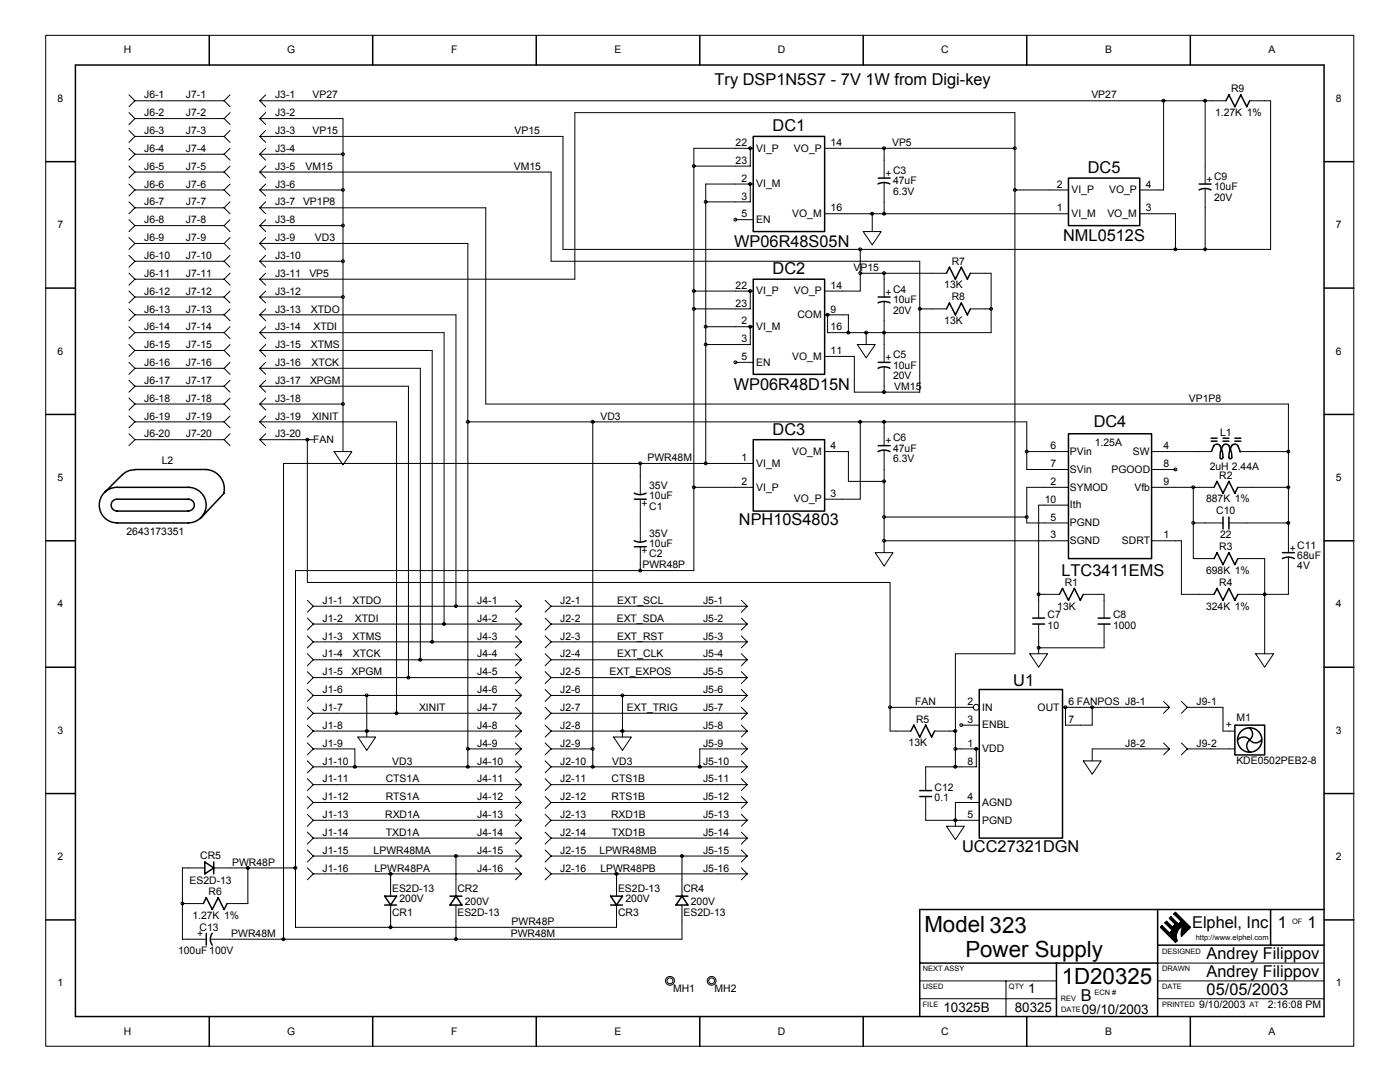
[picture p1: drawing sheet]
<svg xmlns="http://www.w3.org/2000/svg" width="279mm" height="216mm" viewBox="0 0 279 216" stroke-linecap="round" stroke-linejoin="round" font-family="sans-serif">
<g fill="none" stroke="#000" stroke-width=".2">
<path d="M9.1 7h261.1v201.8h-261.1zM25.7 18.9l1.2 1.2M45.9 18.9l-1.2 1.2M53 18.9l-1.2 1.2h192.9M25.7 29.6l1.2 1.2M25.7 36.7l1.2 1.2M25.7 33.1l1.2 1.2M25.7 26l1.2 1.2M25.7 22.5l1.2 1.2M26.9 37.9h17.8M26.9 34.3h17.8M26.9 30.8h17.8"/>
<path d="M26.9 27.2h17.8M26.9 23.7h17.8M26.9 37.9l-1.2 1.2M26.9 20.1h17.8M26.9 34.3l-1.2 1.2M26.9 30.8l-1.2 1.2M26.9 27.2l-1.2 1.2M26.9 23.7l-1.2 1.1M26.9 20.1l-1.2 1.2M44.7 37.9l1.2 1.2M44.7 34.3l1.2 1.2M44.7 30.8l1.2 1.2"/>
<path d="M44.7 27.2l1.2 1.2M44.7 23.7l1.2 1.1M44.7 20.1l1.2 1.2M45.9 36.7l-1.2 1.2M45.9 33.1l-1.2 1.2M45.9 29.6l-1.2 1.2M45.9 26l-1.2 1.2M45.9 22.5l-1.2 1.2M51.8 37.9l1.2 1.2M51.8 30.8l1.2 1.2M51.8 34.3l1.2 1.2M51.8 27.2l1.2 1.2"/>
<path d="M51.8 23.7l1.2 1.1M51.8 20.1l1.2 1.2M53 36.7l-1.2 1.2h16.7M53 33.1l-1.2 1.2h58.2v17.8h73.6v26.2h-13.1v-7.2h-5.9M53 29.6l-1.2 1.2h16.7M53 22.5l-1.2 1.2h16.7v66.4M149.7 29.6v3.5h-11.2M149.7 36.7v3.6h-8.9M150.3 29.6h-11.8v84.3h-79.5v71.1h64v-4.4M150.3 36.7h-9.5v55.8M164.6 29.6h37.9M176.4 29.6v5.9"/>
<path d="M176.4 36.4v6.3M202.5 37.9h10.7M232.2 20.1v17.8h-4.7M240.5 20.1v16.6M240.5 37.6v12.2M249.4 20.1h4.2v29.7h-141.2v-22.6h-60.6l1.2-1.2M25.7 58.1l1.2 1.2M25.7 54.5l1.2 1.2M25.7 50.9l1.2 1.2M25.7 47.4l1.2 1.2M25.7 43.8l1.2 1.2M25.7 40.3l1.2 1.2"/>
<path d="M26.9 59.3h17.8M26.9 55.7h17.8M26.9 52.1h17.8M26.9 48.6h17.8M26.9 45h17.8M26.9 41.5h17.8M26.9 55.7l-1.2 1.2M26.9 52.1l-1.2 1.2M26.9 48.6l-1.2 1.2M26.9 45l-1.2 1.2M26.9 41.5l-1.2 1.2M26.9 59.3l-1.2 1.2"/>
<path d="M44.7 59.3l1.2 1.2M44.7 55.7l1.2 1.2M44.7 52.1l1.2 1.2M44.7 48.6l1.2 1.2M44.7 45l1.2 1.2M44.7 41.5l1.2 1.2M45.9 58.1l-1.2 1.2M45.9 54.5l-1.2 1.2M45.9 50.9l-1.2 1.2M45.9 47.4l-1.2 1.2M45.9 43.8l-1.2 1.2M45.9 40.3l-1.2 1.2"/>
<path d="M51.8 52.1l1.2 1.2M51.8 48.6l1.2 1.2M51.8 45l1.2 1.2M51.8 55.7l1.2 1.2M51.8 59.3l1.2 1.2M51.8 41.5l1.2 1.2M53 54.5l-1.2 1.2h62.9v-33.2h87.8v108h-11.8v22.5M53 58.1l-1.2 1.2h16.7M53 50.9l-1.2 1.2h16.7M53 47.4l-1.2 1.2h41.6v104.4M53 43.8l-1.2 1.2h16.7M53 40.3l-1.2 1.2h45.1v39.1h160.2v29.7"/>
<path d="M138.5 58.1h11.8M146.8 43.8h3.5M149.7 58.1v3.5h-11.2M164.6 42.7h48.6M171.7 49.8v8.3h-7.1M171.7 54.5h17.2M172.3 46.2h3.6l-1.8 2.7zM174.1 42.7v3.5M176.4 54.5v4.8M193.7 54.5h4.1v11.9h-32.6v-3.6M227.5 42.7h7.1v7.1M25.7 61.6l1.2 1.2"/>
<path d="M25.7 79.4l1.2 1.2M25.7 75.9l1.2 1.2M25.7 72.3l1.2 1.2M25.7 68.7l1.2 1.2M25.7 65.2l1.2 1.2M26.9 77.1h17.8M26.9 73.5h17.8M26.9 69.9h17.8M26.9 66.4h17.8M26.9 62.8h17.8M26.9 77.1l-1.2 1.2M26.9 69.9l-1.2 1.2"/>
<path d="M26.9 66.4l-1.2 1.2M26.9 62.8l-1.2 1.2M26.9 73.5l-1.2 1.2M44.7 77.1l1.2 1.2M44.7 73.5l1.2 1.2M44.7 69.9l1.2 1.2M44.7 66.4l1.2 1.2M44.7 62.8l1.2 1.2M45.9 79.4l-1.2 1.2M45.9 75.9l-1.2 1.2M45.9 72.3l-1.2 1.2M45.9 68.7l-1.2 1.2"/>
<path d="M45.9 65.2l-1.2 1.2M45.9 61.6l-1.2 1.2M51.8 77.1l1.2 1.2M51.8 69.9l1.2 1.2M51.8 66.4l1.2 1.2M51.8 62.8l1.2 1.2M51.8 73.5l1.2 1.2M53 79.4l-1.2 1.2h16.7M53 75.9l-1.2 1.2h29.7v58.1M53 72.3l-1.2 1.2h32.1v58.2M53 68.7l-1.2 1.2h34.5v58.2M53 65.2l-1.2 1.2h36.8v58.1"/>
<path d="M53 61.6l-1.2 1.2h39.2v58.2M140.8 65.2h9.5M146.8 72.3h3.5M149.7 65.2v3.5h-8.9M164.6 62.8h4.7v3.6M171.1 68.7h3.6l-1.8 2.7zM172.9 66.4v2.3M176.4 60.2v12.1M176.4 73.2v5.1M183.6 61.6h5.3M193.7 61.6h4.1M25.7 86.6l1.2 1.1"/>
<path d="M25.7 83l1.2 1.2M26.9 87.7h17.8M26.9 84.2h17.8M26.9 80.6h17.8M26.9 87.7l-1.2 1.2M26.9 80.6l-1.2 1.2M26.9 84.2l-1.2 1.2M44.7 87.7l1.2 1.2M44.7 84.2l1.2 1.2M44.7 80.6l1.2 1.2M45.9 86.6l-1.2 1.1M45.9 83l-1.2 1.2"/>
<path d="M51.8 84.2l1.2 1.2M51.8 87.7l1.2 1.2M51.8 80.6l1.2 1.2M53 86.6l-1.2 1.1h10.7M53 83l-1.2 1.2h27.3v58.1M61.3 87.7v28.5h116.3v29.7h4.2M66.7 90.1h3.5l-1.7 2.7zM93.4 84.2h111.5v9.5h8.3M118.3 84.2v68.8M127.8 92.5v6.2M127.8 99.6v8.6M138.5 97.2h11.8"/>
<path d="M150.3 92.5h-93.7v94.9M164.6 90.1h4.7v6h7.1M171.7 84.2v15.4h-7.1M176.4 84.2v4.7M176.4 89.8v20.5M204.9 90.1h8.3M213.2 97.2h-8.3v7.2h8.3M229.8 90.1h11.9M229.8 97.2h12.5M229.8 93.7h4.8M238.1 97.2v14.3h4.2M247 97.2h10.1"/>
<path d="M247.3 90.1h9.8M61.3 119.8l1.2 1.2M102.9 119.8l1.2 1.2h-41.6M108.8 119.8l1.2 1.2M127.8 109.1v4.8M148 119.8l1.1 1.2h-39.1M174.7 110.3h3.5l-1.8 2.7zM176.4 107.9h36.8M176.4 103.2h28.5M207.3 118.6h4.1M213.2 100.8h-5.9v22.5M216.2 118.6h4.1v4.7"/>
<path d="M229.8 107.9h6v10.7h6.5M238.1 104.4h6M245.3 104.4h11.8M247 111.5h5.4v19M257.1 111.2v7.4h-10.1M61.3 137.6l1.2 1.2M61.3 134l1.2 1.2M61.3 130.5l1.2 1.1-1.2 1.2M61.3 126.9l1.2 1.2M61.3 123.3l1.2 1.2M62.5 131.7h41.6M62.5 121l-1.2 1.2"/>
<path d="M62.5 138.8l-1.2 1.2M62.5 135.2l-1.2 1.2M62.5 128.1l-1.2 1.2M62.5 124.5l-1.2 1.2M73.2 138.8v8.3M102.9 137.6l1.2 1.2h-41.6M102.9 134l1.2 1.2h-41.6M102.9 126.9l1.2 1.2h-41.6M102.9 123.3l1.2 1.2h-41.6M102.9 130.5l1.2 1.1-1.2 1.2M104.1 138.8l-1.2 1.2M104.1 135.2l-1.2 1.2"/>
<path d="M104.1 128.1l-1.2 1.2M104.1 124.5l-1.2 1.2M104.1 121l-1.2 1.2M108.8 137.6l1.2 1.2M108.8 134l1.2 1.2M108.8 130.5l1.2 1.1-1.2 1.2M108.8 126.9l1.2 1.2M108.8 123.3l1.2 1.2M110 121l-1.2 1.2M110 138.8l-1.2 1.2M110 135.2l-1.2 1.2M110 131.7h39.1"/>
<path d="M110 128.1l-1.2 1.2M110 124.5l-1.2 1.2M124.2 138.8v8.3M148 137.6l1.1 1.2h-39.1M148 134l1.1 1.2h-39.1M148 126.9l1.1 1.2h-39.1M148 123.3l1.1 1.2h-39.1M148 130.5l1.1 1.1-1.1 1.2M149.1 135.2l-1.1 1.2M149.1 128.1l-1.1 1.2M149.1 121l-1.1 1.2M149.1 138.8l-1.1 1.2"/>
<path d="M149.1 124.5l-1.1 1.2M205.5 130.5h3.6l-1.8 2.6zM207.3 124.5v6M220.3 124.5v4.8h-13M232.2 140l1.2 1.1M235.8 140l1.2 1.1M250.6 130.5h3.6l-1.8 2.6zM61.3 158.9l1.2 1.2M61.3 155.4l1.2 1.2M61.3 151.8l1.2 1.2M61.3 148.3l1.2 1.1M61.3 144.7l1.2 1.2"/>
<path d="M61.3 141.1l1.2 1.2M62.5 149.4h8.3v3.6M62.5 156.6l-1.2 1.2M62.5 153l-1.2 1.2M62.5 149.4l-1.2 1.2M62.5 145.9l-1.2 1.2M62.5 142.3l-1.2 1.2M71.4 147.1h3.6l-1.8 2.6zM102.9 158.9l1.2 1.2h-41.6M102.9 155.4l1.2 1.2h-41.6M102.9 151.8l1.2 1.2h-41.6M102.9 148.3l1.2 1.1h-10.7"/>
<path d="M102.9 144.7l1.2 1.2h-41.6M102.9 141.1l1.2 1.2h-41.6M104.1 156.6l-1.2 1.2M104.1 153l-1.2 1.2M104.1 149.4l-1.2 1.2M104.1 145.9l-1.2 1.2M104.1 142.3l-1.2 1.2M108.8 158.9l1.2 1.2M108.8 155.4l1.2 1.2M108.8 151.8l1.2 1.2M108.8 148.3l1.2 1.1M108.8 144.7l1.2 1.2"/>
<path d="M108.8 141.1l1.2 1.2M110 149.4h8.3M110 156.6l-1.2 1.2M110 153l-1.2 1.2M110 149.4l-1.2 1.2M110 145.9l-1.2 1.2M110 142.3l-1.2 1.2M122.4 147.1h3.6l-1.8 2.6zM148 158.9l1.1 1.2h-39.1M148 155.4l1.1 1.2h-39.1M148 151.8l1.1 1.2h-39.1M148 148.3l1.1 1.1h-9.4v3.6"/>
<path d="M148 144.7l1.1 1.2h-39.1M148 141.1l1.1 1.2h-39.1M149.1 156.6l-1.1 1.2M149.1 153l-1.1 1.2M149.1 149.4l-1.1 1.2M149.1 145.9l-1.1 1.2M149.1 142.3l-1.1 1.2M177.6 141.1h16.6M184.7 158.9v4.8h10.7M186.5 145.9h4.2M190.7 149.4h4.7M191.9 144.7h3.5"/>
<path d="M194.8 149.4v3.6h-10.1v4.8M212 141.1h21.4l-1.2 1.2M212.6 141.1v3.6h5.4v-3.6M216.2 151.8h3.6l-1.8 2.7zM232.2 150.6l1.2-1.2h-15.4v2.4M232.2 148.3l1.2 1.1M235.8 148.3l1.2 1.1M237 141.1h7.1v4.8h2.3M237 149.4h9.4M237 141.1l-1.2 1.2M237 149.4l-1.2 1.2M40.9 173.2h-4.5v14.2h4.8"/>
<path d="M42.7 173.2h16.3M49.5 173.2v7.1h-4.2M61.3 173.2l1.2 1.2M61.3 169.6l1.2 1.2M61.3 166.1l1.2 1.1M61.3 162.5l1.2 1.2M62.5 174.4l-1.2 1.2M62.5 170.8l-1.2 1.2M62.5 167.2l-1.2 1.2M62.5 163.7l-1.2 1.2M62.5 160.1l-1.2 1.2M78 174.4v4.4"/>
<path d="M91 170.8v8M102.9 166.1l1.2 1.1h-41.6M102.9 162.5l1.2 1.2h-41.6M102.9 173.2l1.2 1.2h-41.6M102.9 169.6l1.2 1.2h-41.6M104.1 160.1l-1.2 1.2M104.1 167.2l-1.2 1.2M104.1 163.7l-1.2 1.2M104.1 174.4l-1.2 1.2M104.1 170.8l-1.2 1.2M108.8 173.2l1.2 1.2M108.8 169.6l1.2 1.2"/>
<path d="M108.8 166.1l1.2 1.1M108.8 162.5l1.2 1.2M110 174.4l-1.2 1.2M110 170.8l-1.2 1.2M110 167.2l-1.2 1.2M110 163.7l-1.2 1.2M110 160.1l-1.2 1.2M123 174.4v4.4M136.1 170.8v8M148 166.1l1.1 1.1h-39.1M148 162.5l1.1 1.2h-39.1M148 173.2l1.1 1.2h-39.1"/>
<path d="M148 169.6l1.1 1.2h-39.1M149.1 160.1l-1.1 1.2M149.1 167.2l-1.1 1.2M149.1 163.7l-1.1 1.2M149.1 174.4l-1.1 1.2M149.1 170.8l-1.1 1.2M188.9 164.9h3.5l-1.7 2.6zM195.4 160.1h-4.7v4.8M36.4 180.3h4.2M78 180.6v4.4M91 180.6v6.8M136.1 180.6v6.8h-94"/>
<path d="M183.6 199.3h27.2M183.6 195.7h27.2M200.8 195.7v7.1M231 199.3h33.2M231 195.7h33.2M231 192.2h33.2"/>
<circle cx="68.4" cy="37.9" r=".29"/>
<circle cx="68.4" cy="30.8" r=".29"/>
<circle cx="138.5" cy="33.1" r=".29"/>
<circle cx="149.7" cy="29.6" r=".29"/>
<circle cx="149.7" cy="36.7" r=".29"/>
<circle cx="176.4" cy="29.6" r=".29"/>
<circle cx="202.5" cy="29.6" r=".29"/>
<circle cx="202.5" cy="37.9" r=".29"/>
<circle cx="232.2" cy="20.1" r=".29"/>
<circle cx="240.5" cy="20.1" r=".29"/>
<circle cx="68.4" cy="45" r=".29"/>
<circle cx="68.4" cy="59.3" r=".29"/>
<circle cx="68.4" cy="52.1" r=".29"/>
<circle cx="138.5" cy="58.1" r=".29"/>
<circle cx="140.8" cy="40.3" r=".29"/>
<circle cx="146.8" cy="43.8" r=".29"/>
<circle cx="149.7" cy="58.1" r=".29"/>
<circle cx="171.7" cy="54.5" r=".29"/>
<circle cx="171.7" cy="49.7" r=".29"/>
<circle cx="174.1" cy="42.6" r=".29"/>
<circle cx="176.4" cy="54.5" r=".29"/>
<circle cx="176.4" cy="42.6" r=".29"/>
<circle cx="234.6" cy="49.7" r=".29"/>
<circle cx="240.5" cy="49.7" r=".29"/>
<circle cx="138.5" cy="61.6" r=".29"/>
<circle cx="140.8" cy="68.7" r=".29"/>
<circle cx="140.8" cy="65.2" r=".29"/>
<circle cx="146.8" cy="72.3" r=".29"/>
<circle cx="149.7" cy="65.2" r=".29"/>
<circle cx="165.2" cy="62.8" r=".29"/>
<circle cx="169.3" cy="66.4" r=".29"/>
<circle cx="172.9" cy="66.4" r=".29"/>
<circle cx="176.4" cy="78.2" r=".29"/>
<circle cx="176.4" cy="66.4" r=".29"/>
<circle cx="183.5" cy="61.6" r=".29"/>
<circle cx="197.8" cy="61.6" r=".29"/>
<circle cx="61.3" cy="87.7" r=".29"/>
<circle cx="68.4" cy="80.6" r=".29"/>
<circle cx="93.4" cy="84.2" r=".29"/>
<circle cx="118.3" cy="84.2" r=".29"/>
<circle cx="127.8" cy="92.5" r=".29"/>
<circle cx="138.5" cy="97.2" r=".29"/>
<circle cx="140.8" cy="92.5" r=".29"/>
<circle cx="171.7" cy="84.2" r=".29"/>
<circle cx="176.4" cy="96" r=".29"/>
<circle cx="176.4" cy="84.2" r=".29"/>
<circle cx="204.9" cy="90.1" r=".29"/>
<circle cx="234.6" cy="93.7" r=".29"/>
<circle cx="238.1" cy="97.2" r=".29"/>
<circle cx="257.1" cy="97.2" r=".29"/>
<circle cx="257.1" cy="90.1" r=".29"/>
<circle cx="127.8" cy="113.8" r=".29"/>
<circle cx="176.4" cy="107.9" r=".29"/>
<circle cx="176.4" cy="103.2" r=".29"/>
<circle cx="204.9" cy="103.2" r=".29"/>
<circle cx="207.3" cy="118.6" r=".29"/>
<circle cx="238.1" cy="104.3" r=".29"/>
<circle cx="252.4" cy="118.6" r=".29"/>
<circle cx="257.1" cy="104.3" r=".29"/>
<circle cx="73.2" cy="138.8" r=".29"/>
<circle cx="81.5" cy="135.2" r=".29"/>
<circle cx="83.9" cy="131.6" r=".29"/>
<circle cx="86.2" cy="128.1" r=".29"/>
<circle cx="88.6" cy="124.5" r=".29"/>
<circle cx="91" cy="121" r=".29"/>
<circle cx="124.2" cy="138.8" r=".29"/>
<circle cx="207.3" cy="129.3" r=".29"/>
<circle cx="70.8" cy="153" r=".29"/>
<circle cx="73.2" cy="145.9" r=".29"/>
<circle cx="79.1" cy="142.3" r=".29"/>
<circle cx="93.4" cy="149.4" r=".29"/>
<circle cx="93.4" cy="153" r=".29"/>
<circle cx="118.3" cy="149.4" r=".29"/>
<circle cx="118.3" cy="153" r=".29"/>
<circle cx="124.2" cy="145.9" r=".29"/>
<circle cx="139.6" cy="153" r=".29"/>
<circle cx="177.6" cy="141.1" r=".29"/>
<circle cx="190.7" cy="149.4" r=".29"/>
<circle cx="190.7" cy="153" r=".29"/>
<circle cx="190.7" cy="145.9" r=".29"/>
<circle cx="191.8" cy="144.7" r=".29"/>
<circle cx="194.8" cy="141.1" r=".58"/>
<circle cx="194.8" cy="149.4" r=".29"/>
<circle cx="212.6" cy="141.1" r=".29"/>
<circle cx="218" cy="141.1" r=".29"/>
<circle cx="49.5" cy="173.2" r=".29"/>
<circle cx="59" cy="173.2" r=".29"/>
<circle cx="77.9" cy="174.4" r=".29"/>
<circle cx="91" cy="170.8" r=".29"/>
<circle cx="123" cy="174.4" r=".29"/>
<circle cx="136.1" cy="170.8" r=".29"/>
<circle cx="190.7" cy="163.7" r=".29"/>
<circle cx="36.4" cy="180.3" r=".29"/>
<circle cx="56.6" cy="187.4" r=".29"/>
<circle cx="77.9" cy="185" r=".29"/>
<circle cx="91" cy="187.4" r=".29"/>
<circle cx="133.7" cy="195.7" r=".89"/>
<circle cx="133.7" cy="195.7" r=".59"/>
<circle cx="142" cy="195.7" r=".58"/>
<circle cx="142" cy="195.7" r=".88"/>
</g>
<g fill="none" stroke="#000" stroke-width=".3">
<path d="M15 13h249.2v189.8h-249.2zM41.8 7v6M74.4 7v6M107 7v6M139.7 7v6M172.3 7v6M204.9 7v6M237.6 7v6M9.1 32.3h5.9M150.3 27.2h14.3v19h-14.3zM175.2 36.7a2.69 2.69 0 0 1 2.4 0M175.3 35.5h2.3"/>
<path d="M213.2 35.5h14.3v9.5h-14.3zM239.3 37.9a2.69 2.69 0 0 1 2.4 0M239.3 36.7h2.4M244.7 20.1l.6-1.2 1.1 2.4 1.2-2.4 1.2 2.4 .6-1.2M264.2 32.3h6M9.1 57.5h5.9M150.3 55.7h14.3v19h-14.3zM175.3 59.3h2.3M188.9 54.5l.6-1.2 1.2 2.4 1.2-2.4 1.2 2.4 .6-1.2M264.2 57.5h6M175.2 60.4a2.69 2.69 0 0 1 2.4 0M175.2 73.5a2.52 2.52 0 0 1 2.4 0"/>
<path d="M175.3 72.3h2.3M188.9 61.6l.6-1.1 1.2 2.3 1.2-2.3 1.2 2.3 .6-1.2M9.1 82.7h5.9M24.3 94.9l-3.3 3.2M26.9 93.7a3.4 3.4 0 0 0-2.6 1.2M26.9 93.7h14.3M37.6 97.2a3.5 3.5 0 0 1 3.5 3.6 3.5 3.5 0 0 1-3.5 3.5M37.6 99.6a1.17 1.17 0 0 1 1.2 1.2 1.17 1.17 0 0 1-1.2 1.2M37.6 97.2h-14.3a3.5 3.5 0 0 0-3.5 3.6 3.5 3.5 0 0 0 3.5 3.5M37.6 99.6h-14.3a1.17 1.17 0 0 0-1.1 1.2 1.17 1.17 0 0 0 1.1 1.2h14.3M41.1 93.7a3.8 3.8 0 0 1 3.6 4.7M44.7 98.4l-4.7 5.1"/>
<path d="M126.6 98.4a2.52 2.52 0 0 0 2.3 0M126.6 99.6h2.4M150.3 87.7h14.3v14.3h-14.3zM175.2 90.1a2.52 2.52 0 0 1 2.4 0M175.3 88.9h2.3M213.2 86.6h16.6v24.9h-16.6zM241.7 87.4h1.2M241.7 88h1.2M242.3 97.2l.6-1.1 1.2 2.3 1.2-2.3 1.1 2.3 .6-1.2M243.4 88.9l.6 1.3v1.1M243.5 88.9a.84 .84 0 0 0-1-.2 .84 .84 0 0 0-.5 .8l-.2 .6M244.1 87.4h1.2"/>
<path d="M244.1 88h1.2M245.8 88.9l.6-.3 .6 .3M245.9 88.9a3 3 0 0 0-.5 2.6h.3a2.73 2.73 0 0 0-.8-2.8l-.3-.1a.81 .81 0 0 0-.7 .7 2.31 2.31 0 0 0-.3 2.2h.3l.2-.2M246.4 87.4h1.2M246.4 88h1.2M247 88.9l.5 1.3M264.2 82.7h6M9.1 107.9h5.9M23.4 104.4h14.2M126.6 107.9a2.52 2.52 0 0 0 2.3 0M126.6 109.1h2.4M211.4 118.6l.6-1.2 1.2 2.4 1.2-2.4 1.2 2.4 .6-1.2"/>
<path d="M242.3 118.6l.6-1.2 1.2 2.4 1.2-2.4 1.1 2.4 .6-1.2M242.3 111.5l.6-1.2 1.2 2.4 1.2-2.4 1.1 2.4 .6-1.2M244.1 103.2v2.3M245.3 103.2v2.3M255.9 111.5a2.52 2.52 0 0 1 2.4 0M255.9 110.3h2.4M264.2 107.9h6M9.1 133.1h5.9M195.4 137.6h16.6v29.6h-16.6zM206.1 124.5h2.4M206.1 123.3h2.4M219.2 124.5h2.3"/>
<path d="M219.2 123.3h2.3M264.2 133.1h6M9.1 158.3h5.9M181.8 145.9l.6-1.2 1.2 2.4 1.1-2.4 1.2 2.4 .6-1.2M183.6 158.9h2.3M183.6 157.8h2.3M246.4 144.7h6v5.9h-6zM249.4 145.3a1.39 1.39 0 0 1 0 2.3 1.51 1.51 0 0 0-2.4 0M249.4 147.7a1.42 1.42 0 0 0 0 2.3M249.4 147.6a1.39 1.39 0 0 0 2.3 0M264.2 158.3h6M40.9 172l1.8 1.2-1.8 1.2z"/>
<path d="M42.7 172v2.4M76.8 178.8h2.3l-1.1 1.8zM89.8 178.8h2.4M91 178.8l1.2 1.8h-2.4zM121.9 178.8h2.3l-1.2 1.8zM134.9 178.8h2.4M136.1 178.8l1.2 1.8h-2.4zM9.1 183.6h5.9M40.6 180.3l.6-1.2 1.2 2.4 1.1-2.4 1.2 2.4 .6-1.2M41.2 186.2v2.4M42.4 186.2a2 2 0 0 0 0 2.4M76.8 180.6h2.3"/>
<path d="M121.9 180.6h2.3M183.6 192.2h47.4M210.8 192.2v10.6M231 181.5v21.3M231 188.6h33.2M231.9 184.7l3 3-.3 .3-3-3zM231.9 185l2.7 2.7M232.8 184.1l1.8 1.8M233.7 183.3l1.8 1.7M233.7 185.9l.9 .9M233.7 186.2l.9 .9M234 185.6l-.6 .6"/>
<path d="M234.3 184.7l.6 .6M234.3 185l.6 .6M234.6 182.4l2.7 2.6M234.6 184.7l.6 .6-.6 .3v.9l-.6-.6M234.6 184.4l-.6 .6M234.9 185.9l-2.1-2-.3 .2 2.1 2.1M235.2 185l-1.8-1.7 .3-.3 2.1 2M235.5 184.1l1.5 1.5M235.5 184.4l1.2 1.2M235.8 184.1l1.2 1.2M235.8 185.9l.3-.3 .3 .3M235.8 183.9l-.6 .5"/>
<path d="M236.1 186.2l-.3 .3M236.1 185.9l.3 .3h-.6M236.1 185.3l.6 .6M237.3 185.3l-3-2.9 .3-.3 3 2.9-1.8 1.8v-1l.3-1a2.23 2.23 0 0 0-1.2 2.9M253.6 181.5v7.1M264.2 183.6h6M264.2 181.5h-80.6v21.3M41.8 202.8v6M74.4 202.8v6M107 202.8v6M139.7 202.8v6M172.3 202.8v6"/>
<path d="M204.9 202.8v6M237.6 202.8v6"/>
<circle cx="249.4" cy="147.7" r="2.44"/>
</g>
<g font-size="4.4">
<text x="184.5" y="185.9">Model 323</text>
<text x="192.7" y="191">Power Supply</text>
<text x="211.9" y="196.3">1D20325</text>
</g>
<g font-size="3.3">
<text x="142.6" y="17">Try DSP1N5S7 - 7V 1W from Digi-key</text>
<text x="154.2" y="26.2">DC1</text>
<text x="217.1" y="34.5">DC5</text>
<text x="146.5" y="49.3">WP06R48S05N</text>
<text x="212.2" y="48.2">NML0512S</text>
<text x="154.2" y="54.7">DC2</text>
<text x="146.4" y="77.8">WP06R48D15N</text>
<text x="154.2" y="86.7">DC3</text>
<text x="218.3" y="85.2">DC4</text>
<text x="147.5" y="104.8">NPH10S4803</text>
<text x="211.9" y="114.9">LTC3411EMS</text>
<text x="202.2" y="136.9">U1</text>
<text x="192" y="170.1">UCC27321DGN</text>
<text x="237.9" y="185.2">Elphel, Inc</text>
<text x="255" y="185.2">1</text>
<text x="261" y="185.2">1</text>
<text x="240.8" y="191.5">Andrey Filippov</text>
<text x="240.8" y="195">Andrey Filippov</text>
<text x="215.7" y="199.7">B</text>
<text x="240.8" y="198.6">05/05/2003</text>
</g>
<g font-size="2.7">
<text x="188.3" y="202">10325B</text>
<text x="202.5" y="202">80325</text>
<text x="205.2" y="198.1">1</text>
<text x="215.9" y="202.2">09/10/2003</text>
</g>
<g font-size="2.1">
<text x="24.7" y="10.7">H</text>
<text x="57.3" y="10.7">G</text>
<text x="90.1" y="10.7">F</text>
<text x="122.6" y="10.7">E</text>
<text x="155.2" y="10.7">D</text>
<text x="187.8" y="10.7">C</text>
<text x="220.5" y="10.7">B</text>
<text x="253.2" y="10.7">A</text>
<text x="11.5" y="20.3">8</text>
<text x="28.8" y="23.2">J6-2</text>
<text x="28.8" y="19.6">J6-1</text>
<text x="37.1" y="23.2">J7-2</text>
<text x="37.1" y="19.6">J7-1</text>
<text x="54.9" y="23.2">J3-2</text>
<text x="54.9" y="19.6">J3-1</text>
<text x="62.4" y="19.6">VP27</text>
<text x="217.8" y="19.6">VP27</text>
<text x="242.5" y="23.1">1.27K 1%</text>
<text x="245.7" y="18.4">R9</text>
<text x="266.6" y="20.3">8</text>
<text x="28.8" y="26.8">J6-3</text>
<text x="37.1" y="26.8">J7-3</text>
<text x="54.9" y="26.8">J3-3</text>
<text x="62.4" y="26.8">VP15</text>
<text x="102.7" y="26.8">VP15</text>
<text x="146.8" y="29.1">22</text>
<text x="165.8" y="29.1">14</text>
<text x="178" y="29.1">VP5</text>
<text x="28.8" y="33.9">J6-5</text>
<text x="28.8" y="30.3">J6-4</text>
<text x="37.1" y="33.9">J7-5</text>
<text x="37.1" y="30.3">J7-4</text>
<text x="54.9" y="33.9">J3-5</text>
<text x="54.9" y="30.3">J3-4</text>
<text x="61" y="33.9">VM15</text>
<text x="102.5" y="33.9">VM15</text>
<text x="146.8" y="32.7">23</text>
<text x="150.9" y="30.2">VI_P</text>
<text x="158.5" y="30.2">VO_P</text>
<text x="176.7" y="35.3">+</text>
<text x="178.2" y="34.7">C3</text>
<text x="242.3" y="35.9">C9</text>
<text x="28.8" y="41">J6-7</text>
<text x="28.8" y="37.4">J6-6</text>
<text x="37.1" y="41">J7-7</text>
<text x="37.1" y="37.4">J7-6</text>
<text x="54.9" y="41">J3-7</text>
<text x="54.9" y="37.4">J3-6</text>
<text x="60.5" y="41">VP1P8</text>
<text x="148" y="36.3">2</text>
<text x="148" y="39.8">3</text>
<text x="150.9" y="37.4">VI_M</text>
<text x="178.2" y="36.8">47uF</text>
<text x="178.2" y="38.8">6.3V</text>
<text x="210.9" y="37.4">2</text>
<text x="213.8" y="38.5">VI_P</text>
<text x="221.3" y="38.5">VO_P</text>
<text x="228.6" y="37.4">4</text>
<text x="240.8" y="36.5">+</text>
<text x="242.3" y="38">10uF</text>
<text x="242.3" y="40">20V</text>
<text x="11.5" y="45.5">7</text>
<text x="28.8" y="44.6">J6-8</text>
<text x="37.1" y="44.6">J7-8</text>
<text x="54.9" y="44.6">J3-8</text>
<text x="148" y="43.4">5</text>
<text x="150.9" y="44.5">EN</text>
<text x="158.1" y="43.3">VO_M</text>
<text x="165.8" y="42.2">16</text>
<text x="210.9" y="42.2">1</text>
<text x="213.8" y="43.3">VI_M</text>
<text x="221" y="43.3">VO_M</text>
<text x="228.6" y="42.2">3</text>
<text x="266.6" y="45.5">7</text>
<text x="28.8" y="51.7">J6-10</text>
<text x="28.8" y="48.1">J6-9</text>
<text x="37.1" y="51.7">J7-10</text>
<text x="37.1" y="48.1">J7-9</text>
<text x="54.9" y="51.7">J3-10</text>
<text x="54.9" y="48.1">J3-9</text>
<text x="62.9" y="48.1">VD3</text>
<text x="189.9" y="52.8">R7</text>
<text x="28.8" y="58.8">J6-12</text>
<text x="28.8" y="55.2">J6-11</text>
<text x="37.1" y="58.8">J7-12</text>
<text x="37.1" y="55.2">J7-11</text>
<text x="54.9" y="55.2">J3-11</text>
<text x="54.9" y="58.8">J3-12</text>
<text x="61.7" y="55.2">VP5</text>
<text x="146.8" y="57.6">22</text>
<text x="150.9" y="58.7">VI_P</text>
<text x="158.5" y="58.7">VO_P</text>
<text x="165.8" y="57.6">14</text>
<text x="170.3" y="54.1">VP15</text>
<text x="176.7" y="59">+</text>
<text x="178.2" y="58.4">C4</text>
<text x="188.4" y="57.5">13K</text>
<text x="189.9" y="59.9">R8</text>
<text x="28.8" y="65.9">J6-14</text>
<text x="28.8" y="62.4">J6-13</text>
<text x="37.1" y="65.9">J7-14</text>
<text x="37.1" y="62.4">J7-13</text>
<text x="54.9" y="65.9">J3-14</text>
<text x="54.9" y="62.4">J3-13</text>
<text x="62" y="62.4">XTDO</text>
<text x="62.5" y="65.9">XTDI</text>
<text x="146.8" y="61.2">23</text>
<text x="148" y="64.7">2</text>
<text x="150.9" y="65.8">VI_M</text>
<text x="159.2" y="63.5">COM</text>
<text x="165.8" y="62.4">9</text>
<text x="165.8" y="65.9">16</text>
<text x="178.2" y="60.5">10uF</text>
<text x="178.2" y="62.6">20V</text>
<text x="188.4" y="64.7">13K</text>
<text x="11.5" y="70.7">6</text>
<text x="28.8" y="69.5">J6-15</text>
<text x="37.1" y="69.5">J7-15</text>
<text x="54.9" y="69.5">J3-15</text>
<text x="62" y="69.5">XTMS</text>
<text x="148" y="71.8">5</text>
<text x="148" y="68.3">3</text>
<text x="158.1" y="71.8">VO_M</text>
<text x="165.8" y="70.7">11</text>
<text x="178.2" y="71.5">C5</text>
<text x="266.6" y="70.7">6</text>
<text x="28.8" y="76.6">J6-17</text>
<text x="28.8" y="73">J6-16</text>
<text x="37.1" y="76.6">J7-17</text>
<text x="37.1" y="73">J7-16</text>
<text x="54.9" y="76.6">J3-17</text>
<text x="54.9" y="73">J3-16</text>
<text x="61.9" y="76.6">XPGM</text>
<text x="62.1" y="73">XTCK</text>
<text x="150.9" y="73">EN</text>
<text x="176.7" y="72.1">+</text>
<text x="178.2" y="73.6">10uF</text>
<text x="178.2" y="75.6">20V</text>
<text x="178.5" y="77.8">VM15</text>
<text x="28.8" y="83.7">J6-19</text>
<text x="28.8" y="80.2">J6-18</text>
<text x="37.1" y="83.7">J7-19</text>
<text x="37.1" y="80.2">J7-18</text>
<text x="54.9" y="83.7">J3-19</text>
<text x="54.9" y="80.2">J3-18</text>
<text x="62.3" y="83.7">XINIT</text>
<text x="119.8" y="83.7">VD3</text>
<text x="237.3" y="80.2">VP1P8</text>
<text x="28.8" y="87.3">J6-20</text>
<text x="37.1" y="87.3">J7-20</text>
<text x="54.9" y="87.3">J3-20</text>
<text x="62.5" y="88.4">FAN</text>
<text x="165.8" y="89.6">4</text>
<text x="176.7" y="88.7">+</text>
<text x="178.2" y="88.1">C6</text>
<text x="209.7" y="89.6">6</text>
<text x="218.5" y="89">1.25A</text>
<text x="232.2" y="89.6">4</text>
<text x="243.5" y="86.9">L1</text>
<text x="11.5" y="95.9">5</text>
<text x="32.3" y="92.5">L2</text>
<text x="129.2" y="92">PWR48M</text>
<text x="148" y="92">1</text>
<text x="150.9" y="93.1">VI_M</text>
<text x="158.1" y="90.8">VO_M</text>
<text x="178.2" y="90.2">47uF</text>
<text x="178.2" y="92.2">6.3V</text>
<text x="209.7" y="93.2">7</text>
<text x="213.5" y="90.8">PVin</text>
<text x="213.5" y="94.3">SVin</text>
<text x="221.8" y="94.3">PGOOD</text>
<text x="226.1" y="90.8">SW</text>
<text x="232.2" y="93.2">8</text>
<text x="241.4" y="93.7">2uH 2.44A</text>
<text x="243.3" y="95.5">R2</text>
<text x="266.6" y="95.9">5</text>
<text x="128.1" y="101.1">+</text>
<text x="129.6" y="101.7">C1</text>
<text x="129.6" y="99.7">10uF</text>
<text x="129.6" y="97.6">35V</text>
<text x="148" y="96.8">2</text>
<text x="150.9" y="97.9">VI_P</text>
<text x="158.5" y="100.2">VO_P</text>
<text x="165.8" y="99.1">3</text>
<text x="208.5" y="100.3">10</text>
<text x="209.7" y="96.8">2</text>
<text x="213.5" y="101.4">Ith</text>
<text x="213.5" y="97.9">SYMOD</text>
<text x="226.4" y="97.9">Vfb</text>
<text x="232.2" y="96.8">9</text>
<text x="240.7" y="100.2">887K 1%</text>
<text x="25.3" y="106.8">2643173351</text>
<text x="129.6" y="107.1">35V</text>
<text x="209.7" y="103.9">5</text>
<text x="209.7" y="107.4">3</text>
<text x="213.5" y="105">PGND</text>
<text x="232.2" y="107.4">1</text>
<text x="242.7" y="102.6">C10</text>
<text x="243.5" y="107.4">22</text>
<text x="128.1" y="110.6">+</text>
<text x="128.2" y="113.4">PWR48P</text>
<text x="129.6" y="111.2">C2</text>
<text x="129.6" y="109.2">10uF</text>
<text x="213.5" y="108.6">SGND</text>
<text x="223.9" y="108.6">SDRT</text>
<text x="243.3" y="109.7">R3</text>
<text x="257.4" y="110">+</text>
<text x="258.9" y="109.5">C11</text>
<text x="258.9" y="111.5">68uF</text>
<text x="258.9" y="113.6">4V</text>
<text x="212.5" y="116.9">R1</text>
<text x="240.7" y="114.5">698K 1%</text>
<text x="243.3" y="116.9">R4</text>
<text x="11.5" y="121.2">4</text>
<text x="64.4" y="120.5">J1-1</text>
<text x="64.4" y="124.1">J1-2</text>
<text x="70.3" y="120.5">XTDO</text>
<text x="70.8" y="124.1">XTDI</text>
<text x="95.2" y="124.1">J4-2</text>
<text x="95.2" y="120.5">J4-1</text>
<text x="111.8" y="120.5">J2-1</text>
<text x="111.8" y="124.1">J2-2</text>
<text x="123.1" y="124.1">EXT_SDA</text>
<text x="123.2" y="120.5">EXT_SCL</text>
<text x="140.3" y="124.1">J5-2</text>
<text x="140.3" y="120.5">J5-1</text>
<text x="209.1" y="123.4">C7</text>
<text x="209.1" y="125.5">10</text>
<text x="211" y="121.6">13K</text>
<text x="222.1" y="123.4">C8</text>
<text x="222.1" y="125.5">1000</text>
<text x="240.7" y="121.6">324K 1%</text>
<text x="266.6" y="121.2">4</text>
<text x="64.4" y="131.2">J1-4</text>
<text x="64.4" y="127.6">J1-3</text>
<text x="70.3" y="127.6">XTMS</text>
<text x="70.4" y="131.2">XTCK</text>
<text x="95.2" y="131.2">J4-4</text>
<text x="95.2" y="127.6">J4-3</text>
<text x="111.8" y="131.2">J2-4</text>
<text x="111.8" y="127.6">J2-3</text>
<text x="123.1" y="127.6">EXT_RST</text>
<text x="123.2" y="131.2">EXT_CLK</text>
<text x="140.3" y="131.2">J5-4</text>
<text x="140.3" y="127.6">J5-3</text>
<text x="64.4" y="134.7">J1-5</text>
<text x="70.2" y="134.7">XPGM</text>
<text x="95.2" y="134.7">J4-5</text>
<text x="111.8" y="134.7">J2-5</text>
<text x="121.7" y="134.7">EXT_EXPOS</text>
<text x="140.3" y="134.7">J5-5</text>
<text x="64.4" y="141.9">J1-7</text>
<text x="64.4" y="138.3">J1-6</text>
<text x="83.6" y="141.9">XINIT</text>
<text x="95.2" y="141.9">J4-7</text>
<text x="95.2" y="138.3">J4-6</text>
<text x="111.8" y="141.9">J2-7</text>
<text x="111.8" y="138.3">J2-6</text>
<text x="125.1" y="141.9">EXT_TRIG</text>
<text x="140.3" y="141.9">J5-7</text>
<text x="140.3" y="138.3">J5-6</text>
<text x="182.7" y="140.7">FAN</text>
<text x="193.1" y="140.7">2</text>
<text x="196" y="141.8">IN</text>
<text x="207.1" y="141.8">OUT</text>
<text x="213.2" y="140.7">6 FANPOS J8-1</text>
<text x="238.8" y="140.7">J9-1</text>
<text x="246.7" y="143.9">M1</text>
<text x="11.5" y="146.4">3</text>
<text x="64.4" y="149">J1-9</text>
<text x="64.4" y="145.4">J1-8</text>
<text x="95.2" y="149">J4-9</text>
<text x="95.2" y="145.4">J4-8</text>
<text x="111.8" y="149">J2-9</text>
<text x="111.8" y="145.4">J2-8</text>
<text x="140.3" y="149">J5-9</text>
<text x="140.3" y="145.4">J5-8</text>
<text x="181.3" y="148.9">13K</text>
<text x="182.8" y="144.2">R5</text>
<text x="193.1" y="144.2">3</text>
<text x="193.1" y="149">1</text>
<text x="196" y="145.4">ENBL</text>
<text x="213.2" y="144.2">7</text>
<text x="224.6" y="149">J8-2</text>
<text x="238.8" y="149">J9-2</text>
<text x="244.7" y="145.4">+</text>
<text x="266.6" y="146.4">3</text>
<text x="64.4" y="152.5">J1-10</text>
<text x="78.3" y="152.5">VD3</text>
<text x="95.2" y="152.5">J4-10</text>
<text x="111.8" y="152.5">J2-10</text>
<text x="122.2" y="152.5">VD3</text>
<text x="140.3" y="152.5">J5-10</text>
<text x="193.1" y="152.5">8</text>
<text x="196" y="150.1">VDD</text>
<text x="246.7" y="152.5">KDE0502PEB2-8</text>
<text x="64.4" y="159.7">J1-12</text>
<text x="64.4" y="156.1">J1-11</text>
<text x="77" y="156.1">CTS1A</text>
<text x="77" y="159.7">RTS1A</text>
<text x="95.2" y="159.7">J4-12</text>
<text x="95.2" y="156.1">J4-11</text>
<text x="111.8" y="159.7">J2-12</text>
<text x="111.8" y="156.1">J2-11</text>
<text x="122.1" y="156.1">CTS1B</text>
<text x="122.1" y="159.7">RTS1B</text>
<text x="140.3" y="159.7">J5-12</text>
<text x="140.3" y="156.1">J5-11</text>
<text x="186.5" y="157.8">C12</text>
<text x="186.5" y="159.9">0.1</text>
<text x="193.1" y="159.7">4</text>
<text x="196" y="160.8">AGND</text>
<text x="64.4" y="166.8">J1-14</text>
<text x="64.4" y="163.2">J1-13</text>
<text x="76.9" y="163.2">RXD1A</text>
<text x="77" y="166.8">TXD1A</text>
<text x="95.2" y="166.8">J4-14</text>
<text x="95.2" y="163.2">J4-13</text>
<text x="111.8" y="166.8">J2-14</text>
<text x="111.8" y="163.2">J2-13</text>
<text x="122" y="163.2">RXD1B</text>
<text x="122.1" y="166.8">TXD1B</text>
<text x="140.3" y="166.8">J5-14</text>
<text x="140.3" y="163.2">J5-13</text>
<text x="193.1" y="163.2">5</text>
<text x="196" y="164.3">PGND</text>
<text x="11.5" y="171.6">2</text>
<text x="40" y="171.4">CR5</text>
<text x="46.3" y="172.7">PWR48P</text>
<text x="64.4" y="173.9">J1-16</text>
<text x="64.4" y="170.3">J1-15</text>
<text x="74.6" y="170.3">LPWR48MA</text>
<text x="74.7" y="173.9">LPWR48PA</text>
<text x="95.2" y="173.9">J4-16</text>
<text x="95.2" y="170.3">J4-15</text>
<text x="111.8" y="173.9">J2-16</text>
<text x="111.8" y="170.3">J2-15</text>
<text x="119.7" y="170.3">LPWR48MB</text>
<text x="119.8" y="173.9">LPWR48PB</text>
<text x="140.3" y="173.9">J5-16</text>
<text x="140.3" y="170.3">J5-15</text>
<text x="266.6" y="171.6">2</text>
<text x="37.8" y="176.5">ES2D-13</text>
<text x="41.6" y="178.6">R6</text>
<text x="78.3" y="178">ES2D-13</text>
<text x="91.3" y="178">CR2</text>
<text x="123.3" y="178">ES2D-13</text>
<text x="136.4" y="178">CR4</text>
<text x="38.4" y="183.3">1.27K 1%</text>
<text x="39.8" y="185.7">C13</text>
<text x="78.3" y="182.7">CR1</text>
<text x="79.7" y="180.1">200V</text>
<text x="91.3" y="182.7">ES2D-13</text>
<text x="92.8" y="180.7">200V</text>
<text x="102.1" y="184.6">PWR48P</text>
<text x="123.3" y="182.7">CR3</text>
<text x="124.8" y="180.1">200V</text>
<text x="136.4" y="182.7">ES2D-13</text>
<text x="137.9" y="180.7">200V</text>
<text x="35.5" y="190.4">100uF100V</text>
<text x="39.4" y="186.9">+</text>
<text x="46.2" y="186.9">PWR48M</text>
<text x="101.9" y="186.9">PWR48M</text>
<text x="11.5" y="196.8">1</text>
<text x="134.3" y="197.8">MH1</text>
<text x="142.6" y="197.8">MH2</text>
<text x="266.6" y="196.8">1</text>
<text x="239.3" y="201.1">9/10/2003</text>
<text x="253" y="201.1">2:16:08 PM</text>
<text x="24.7" y="206.5">H</text>
<text x="57.3" y="206.5">G</text>
<text x="90.1" y="206.5">F</text>
<text x="122.6" y="206.5">E</text>
<text x="155.2" y="206.5">D</text>
<text x="187.8" y="206.5">C</text>
<text x="220.5" y="206.5">B</text>
<text x="253.2" y="206.5">A</text>
</g>
<g font-size="1.5">
<text x="257.9" y="184.3">OF</text>
<text x="231.9" y="190.3">DESIGNED</text>
<text x="238.7" y="187.6">http://www.elphel.com</text>
<text x="184.1" y="193.8">NEXT ASSY</text>
<text x="184.1" y="197.4">USED</text>
<text x="201.4" y="197.4">QTY</text>
<text x="231.9" y="197.4">DATE</text>
<text x="231.9" y="193.8">DRAWN</text>
<text x="184.1" y="201">FILE</text>
<text x="211.7" y="199.8">REV</text>
<text x="211.8" y="201.8">DATE</text>
<text x="218.4" y="198.6">ECN #</text>
<text x="231.9" y="201">PRINTED</text>
<text x="249.3" y="201">AT</text>
</g>
</svg>
